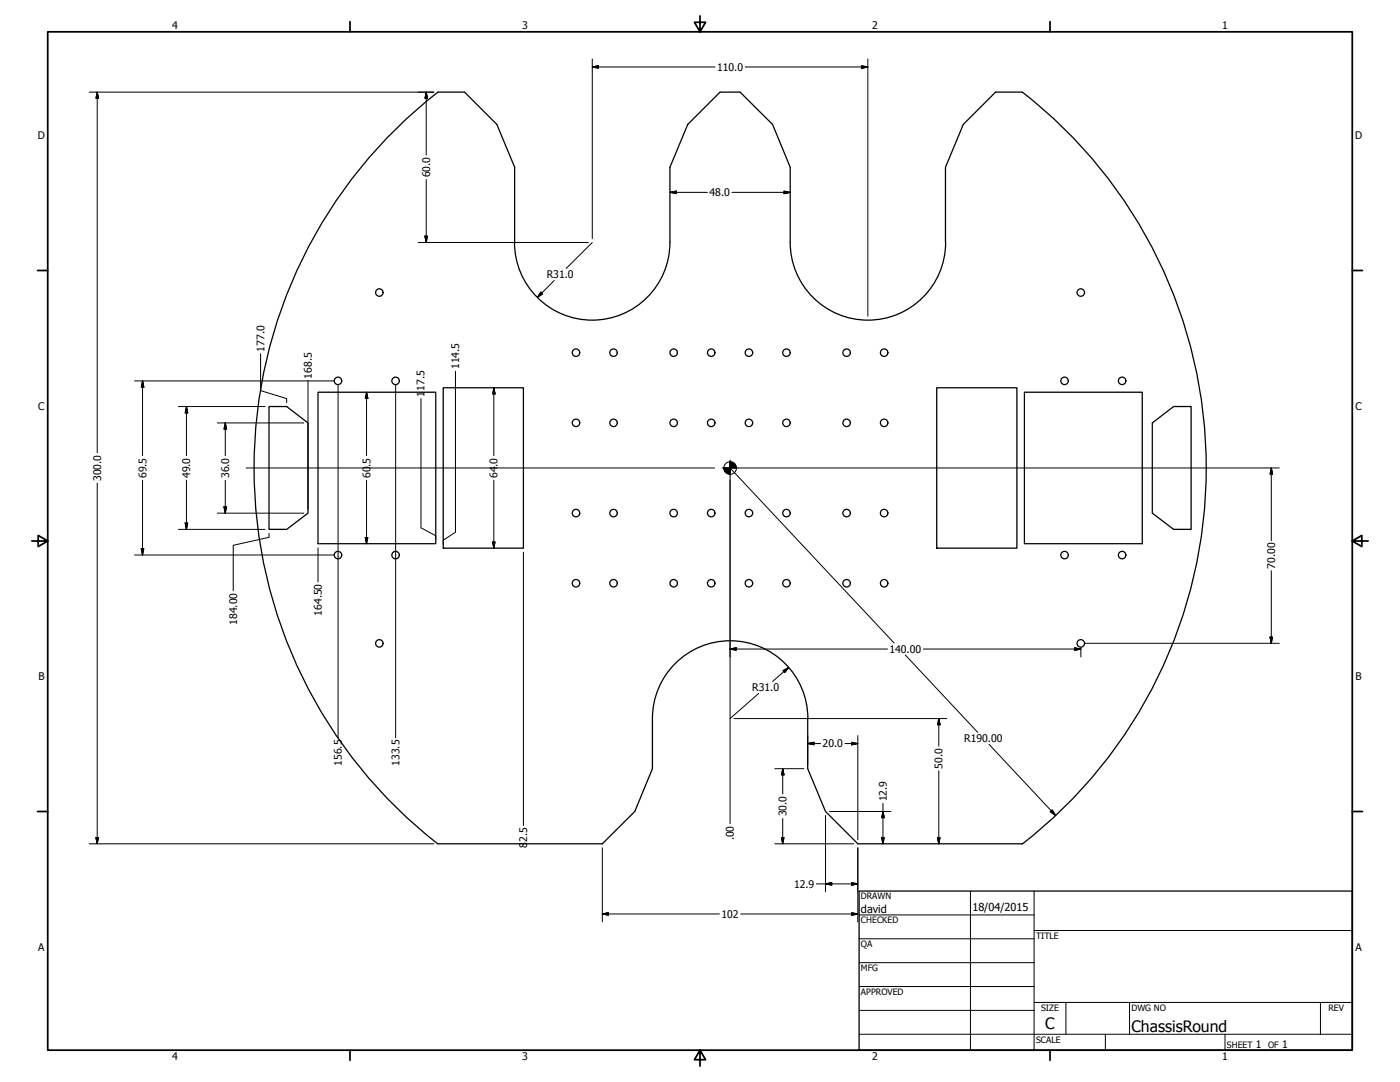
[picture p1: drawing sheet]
<svg xmlns="http://www.w3.org/2000/svg" width="559mm" height="432mm" viewBox="0 0 559 432" stroke-linecap="round" stroke-linejoin="round" font-family="sans-serif">
<!-- layer: Visible (ANSI) -->
<g fill="none" stroke="#000" stroke-width=".51">
<path d="M408.1 36.8h-10.7l-12.9 12.9-7.1 17v30.1M408.1 36.8a189.9 189.9 0 0 1 0 299.9h-65.7l-12.9-12.9-7.1-17 .1-20.1a31 31 0 0 0-31.1-31 31 31 0 0 0-31 31M205.4 96.7a31 31 0 0 0 31 31.1 31 31 0 0 0 31-31.1v-30l7.1-17 12.9-12.9h8l13 12.9 7 17v30.1M205.4 96.8v-30.1l-7.1-17-12.9-12.9h-10.6a190 190 0 0 0 0 300M315.4 96.7a31 31 0 0 0 31 31.1 31 31 0 0 0 31-31.1M126.9 156.5h47v60.5h-47zM176.9 154.7h32v64.1h-32zM231.4 140.7a1.49 1.49 0 0 0-2.1-1.3 1.49 1.49 0 0 0-.4 2.5 1.49 1.49 0 0 0 2.4-.7l.1-.5M246.4 140.7a1.49 1.49 0 0 0-2.1-1.3 1.49 1.49 0 0 0-.4 2.5 1.49 1.49 0 0 0 2.4-.7l.1-.5M270.4 140.7a1.49 1.49 0 0 0-2.1-1.3 1.49 1.49 0 0 0-.4 2.5 1.49 1.49 0 0 0 2.4-.7l.1-.5M285.4 140.7a1.49 1.49 0 0 0-2.1-1.3 1.49 1.49 0 0 0-.4 2.5 1.49 1.49 0 0 0 2.4-.7l.1-.5M300.4 140.7a1.49 1.49 0 0 0-2.1-1.3 1.49 1.49 0 0 0-.4 2.5 1.49 1.49 0 0 0 2.4-.7l.1-.5"/>
<path d="M315.4 140.7a1.49 1.49 0 0 0-2.1-1.3 1.49 1.49 0 0 0-.4 2.5 1.49 1.49 0 0 0 2.4-.7l.1-.5M339.4 140.7a1.49 1.49 0 0 0-2.1-1.3 1.49 1.49 0 0 0-.4 2.5 1.49 1.49 0 0 0 2.4-.7l.1-.5M354.4 140.7a1.49 1.49 0 0 0-2.1-1.3 1.49 1.49 0 0 0-.4 2.5 1.49 1.49 0 0 0 2.4-.7l.1-.5M373.9 154.7h32v64.1h-32zM408.9 156.5h47v60.5h-47zM107.4 162.2h7l8.5 6.6v36l-8.5 6.5h-7zM459.9 168.8l8.5-6.6h7v49.1h-7l-8.5-6.5zM260.4 286.8v20l-7 17-13 12.9h-65.6"/>
<circle cx="151.4" cy="116.7" r="1.49"/>
<circle cx="431.4" cy="116.7" r="1.49"/>
<circle cx="134.9" cy="152" r="1.49"/>
<circle cx="157.9" cy="152" r="1.49"/>
<circle cx="424.9" cy="152" r="1.49"/>
<circle cx="447.9" cy="152" r="1.49"/>
<circle cx="229.9" cy="168.8" r="1.49"/>
<circle cx="244.9" cy="168.8" r="1.49"/>
<circle cx="268.9" cy="168.8" r="1.49"/>
<circle cx="283.9" cy="168.8" r="1.49"/>
<circle cx="298.9" cy="168.8" r="1.49"/>
<circle cx="313.9" cy="168.8" r="1.49"/>
<circle cx="337.9" cy="168.8" r="1.49"/>
<circle cx="352.9" cy="168.8" r="1.49"/>
<circle cx="229.9" cy="204.8" r="1.49"/>
<circle cx="244.9" cy="204.8" r="1.49"/>
<circle cx="268.9" cy="204.8" r="1.49"/>
<circle cx="283.9" cy="204.8" r="1.49"/>
<circle cx="298.9" cy="204.8" r="1.49"/>
<circle cx="313.9" cy="204.8" r="1.49"/>
<circle cx="337.9" cy="204.8" r="1.49"/>
<circle cx="352.9" cy="204.8" r="1.49"/>
<circle cx="134.9" cy="221.5" r="1.49"/>
<circle cx="157.9" cy="221.5" r="1.49"/>
<circle cx="229.9" cy="232.8" r="1.49"/>
<circle cx="244.9" cy="232.8" r="1.49"/>
<circle cx="268.9" cy="232.8" r="1.49"/>
<circle cx="283.9" cy="232.8" r="1.49"/>
<circle cx="298.9" cy="232.8" r="1.49"/>
<circle cx="313.9" cy="232.8" r="1.49"/>
<circle cx="337.9" cy="232.8" r="1.49"/>
<circle cx="352.9" cy="232.8" r="1.49"/>
<circle cx="424.9" cy="221.5" r="1.49"/>
<circle cx="447.9" cy="221.5" r="1.49"/>
<circle cx="151.4" cy="256.8" r="1.49"/>
<circle cx="431.4" cy="256.8" r="1.49"/>
</g>
<!-- layer: Border (ANSI) -->
<g fill="none" stroke="#000" stroke-width=".7">
<path d="M19 12.7h520.8v406.4h-520.8zM139.7 8.6v4.1M279.4 6.3v6.4l-2.2-3.8h4.4l-2.2 3.8M419.1 8.6v4.1M15 107.9h4M539.8 107.9h4M12.7 215.9h6.3l-3.8-2.2v4.4l3.8-2.2M539.8 215.9l3.8 2.2v-4.4l-3.8 2.2h6.3M15 323.8h4M539.8 323.8h4M139.7 419.1v4.1M279.4 419.1l2.2 3.8h-4.4l2.2-3.8v6.3"/>
<path d="M419.1 419.1v4.1"/>
</g>
<!-- layer: Title (ANSI) -->
<g fill="none" stroke="#000" stroke-width=".4">
<path d="M387.3 355.6v63.5M412.7 355.6v63.5M342.9 365.1h69.8M342.9 374.6h69.8M412.7 371.3h127.1M342.9 384.2h69.8M342.9 393.7h69.8M342.9 412.7h196.9M342.9 403.2h69.8M412.7 400h127.1M425.4 400v12.7M441.2 412.7v6.4"/>
<path d="M450.8 400v12.7M488.9 412.7v6.4M527 400v12.7"/>
</g>
<path d="M342.9 355.6h196.9v63.5h-196.9z" fill="none" stroke="#000" stroke-width=".51"/>
<!-- layer: Center Mark (ANSI) -->
<path d="M98.2 186.8h187M288.2 186.8h6.4M291.4 183.6v6.3" fill="none" stroke="#000" stroke-width=".4"/>
<!-- layer: Dimension (ANSI) -->
<g fill="none" stroke="#000" stroke-width=".4">
<path d="M35.6 36.8h137.6M38.8 36.8l.5 2.4h-1zM38.8 36.8v143.9M170.1 36.8l.5 2.4h-1zM170.1 36.8v25.1M236.4 26.7l2.5-.5v1zM236.4 26.7h49M236.4 23.6v71.6M297.4 26.7h49M343.9 26.2l2.5 .5-2.5 .5zM346.4 23.6v102.6M170.1 71.6v25.2"/>
<path d="M267.4 76.8l2.5-.5v1zM267.4 76.8h15M292.2 76.8h23.2M312.9 76.3l2.5 .5-2.5 .5zM166.9 96.8h67.9M169.6 94.2h1l-.5 2.6zM236.4 96.8l-10.4 10.3M215.9 116.6l.7 .7-2.1 1.4zM221.2 112l-6.7 6.7M53.7 152h79.6M56.9 152l.5 2.5h-1zM56.9 152v29.9"/>
<path d="M104 141.2v14.7l10.4 3.2v1.6M122.9 151.9v34.7M134.9 153.6v33M146.3 156.5l.5 2.5h-1zM146.3 156.5v25.4M157.9 153.6v33M168 159.1v27.5M181.8 148.1v38.5M197.1 154.7l.5 2.5h-.9zM197.1 154.7v27.2M71.2 162.2h34.6M74.4 162.2l.5 2.6h-1z"/>
<path d="M74.4 162.2v19.7M86.7 168.8h34.6M89.9 168.8l.5 2.5h-1zM89.9 168.8v13.1M38.8 192.8v143.9M56.9 191.6v29.9M74.4 191.6v19.7M89.9 191.6v13.2M122.9 186.9v16.2M134.9 186.9v107.5M146.3 191.6v25.4M157.9 186.9v107.5"/>
<path d="M168 186.9v23.7l5.9 3.2v1.6M181.8 186.9v25.5l-4.9 3.2v1.6M197.1 191.6v27.2M291.4 189.9v138.8M291.4 186.8l65.5 69.8M291.4 191.5v70.7M294.6 186.8h216M507.4 186.8l.5 2.4h-1zM507.4 186.8v29M56.4 219h1l-.5 2.5zM71.2 211.3h34.6M73.9 208.7h1l-.5 2.6z"/>
<path d="M86.7 204.8h34.6M89.4 202.2h1l-.5 2.6zM107.4 212.9v1.5l-14.3 3.2v18.2M126.9 218.6v13.6M145.8 214.5h1l-.5 2.5zM196.7 216.3h.9l-.5 2.5zM53.7 221.5h79.6M208.9 220.3v109.1M507.4 227.8v28.9M291.4 259l2.5-.5v1zM291.4 259h62.9M368.6 259h62.8"/>
<path d="M428.9 258.5l2.5 .5-2.5 .5zM431.4 258.4v3.8M433 256.7h77.6M506.9 254.3h1l-.5 2.4zM302.8 276.7l-11.4 10.1M312.5 267.7l2.3-1.3-1.6 2zM314.8 266.4l-6.4 5.6M361.3 261.4l29 30.9M293 286.8h84.9M322.4 296.7l2.5-.5v1zM322.4 296.7h5.1M322.4 293.6v11.6"/>
<path d="M337.2 296.7h5.2M339.9 296.2l2.5 .5-2.5 .5zM342.4 293.6v41.6M374.7 286.8l.5 2.4h-1zM374.7 286.8v11M394.8 297.1l26.5 28.3M309.2 306.8h11.6M312.4 306.8l.5 2.4h-1zM312.4 306.8v10.1M374.7 307.6v29.1M35.6 336.7h137.6M38.3 334.3h1l-.5 2.4z"/>
<path d="M240.4 338.3v29.6M309.2 336.7h31.6M311.9 334.3h1l-.5 2.4zM312.4 326.6v10.1M329.5 325.4v30.5M331.1 323.8h24.5M342.4 338.3v29.6M351.9 334.3h1l-.5 2.4zM352.4 323.8l.5 2.5h-1zM352.4 320.6v16.1M374.2 334.3h1l-.5 2.4zM419.2 323.9l.8-.7 1.3 2.2z"/>
<path d="M325.8 352.7h16.6M329.5 352.7l2.5-.5v1.1zM339.9 352.2l2.5 .5-2.5 .6zM240.4 364.7l2.5-.5v1.1zM240.4 364.7h46.7M295.7 364.7h46.7M339.9 364.2l2.5 .5-2.5 .6z"/>
<circle cx="291.4" cy="186.8" r="2.51"/>
</g>
<g fill="#000" stroke="#000" stroke-width=".4">
<path d="M38.8 36.8l.5 2.4zM38.8 36.8l.5 2.4h-1zM170.1 36.8l.5 2.4zM170.1 36.8l.5 2.4h-1zM236.4 26.7l2.5-.5zM236.4 26.7l2.5-.5v1zM343.9 27.2l2.5-.5zM343.9 26.2l2.5 .5-2.5 .5zM267.4 76.8l2.5-.5zM267.4 76.8l2.5-.5v1zM312.9 77.3l2.5-.5zM312.9 76.3l2.5 .5-2.5 .5z"/>
<path d="M169.6 94.2l.5 2.6zM169.6 94.2h1l-.5 2.6zM215.9 116.6l-1.4 2.1zM215.9 116.6l.7 .7-2.1 1.4zM56.9 152l.5 2.5zM56.9 152l.5 2.5h-1zM146.3 156.5l.5 2.5zM146.3 156.5l.5 2.5h-1zM197.1 154.7l.5 2.5zM197.1 154.7l.5 2.5h-.9zM74.4 162.2l.5 2.6zM74.4 162.2l.5 2.6h-1z"/>
<path d="M89.9 168.8l.5 2.5zM89.9 168.8l.5 2.5h-1zM288.9 186.8l.7 1.7zM288.9 186.8l1.5 2.2-.8-.5zM288.9 186.8l2.5 2.4-1-.2zM291.4 186.8h2.5zM291.4 184.3l2.5 2.5h-2.5zM291.4 184.3v4.9zM288.9 186.8h2.5v2.4zM288.9 186.8h2.5zM293.2 185l.7 1.8zM292.4 184.5l.8 .5 .7 1.8z"/>
<path d="M291.4 184.3l1 .2 1.5 2.3zM507.4 186.8l.5 2.4zM507.4 186.8l.5 2.4h-1zM56.4 219l.5 2.5zM56.4 219h1l-.5 2.5zM73.9 208.7l.5 2.6zM73.9 208.7h1l-.5 2.6zM89.4 202.2l.5 2.6zM89.4 202.2h1l-.5 2.6zM145.8 214.5l.5 2.5zM145.8 214.5h1l-.5 2.5zM196.7 216.3l.4 2.5z"/>
<path d="M196.7 216.3h.9l-.5 2.5zM291.4 259l2.5-.5zM291.4 259l2.5-.5v1zM428.9 259.5l2.5-.5zM428.9 258.5l2.5 .5-2.5 .5zM506.9 254.3l.5 2.4zM506.9 254.3h1l-.5 2.4zM314.8 266.4l-1.6 2zM312.5 267.7l2.3-1.3-1.6 2zM322.4 296.7l2.5-.5zM322.4 296.7l2.5-.5v1zM339.9 297.2l2.5-.5z"/>
<path d="M339.9 296.2l2.5 .5-2.5 .5zM374.7 286.8l.5 2.4zM374.7 286.8l.5 2.4h-1zM312.4 306.8l.5 2.4zM312.4 306.8l.5 2.4h-1zM38.3 334.3l.5 2.4zM38.3 334.3h1l-.5 2.4zM311.9 334.3l.5 2.4zM311.9 334.3h1l-.5 2.4zM351.9 334.3l.5 2.4zM351.9 334.3h1l-.5 2.4zM352.4 323.8l.5 2.5z"/>
<path d="M352.4 323.8l.5 2.5h-1zM374.2 334.3l.5 2.4zM374.2 334.3h1l-.5 2.4zM419.2 323.9l2.1 1.5zM419.2 323.9l.8-.7 1.3 2.2zM329.5 352.7l2.5-.5zM329.5 352.7l2.5-.5v1.1zM339.9 353.3l2.5-.6zM339.9 352.2l2.5 .5-2.5 .6zM240.4 364.7l2.5-.5zM240.4 364.7l2.5-.5v1.1zM339.9 365.3l2.5-.6z"/>
<path d="M339.9 364.2l2.5 .5-2.5 .6z"/>
</g>
<g font-size="6.3">
<text x="417.2" y="410.6">C</text>
<text x="451.6" y="411.9">ChassisRound</text>
</g>
<g font-size="4.4">
<text x="343.7" y="364.3">david</text>
<text x="388.1" y="363.7">18/04/2015</text>
</g>
<g font-size="4.2">
<text x="68.7" y="11.7">4</text>
<text x="208.4" y="11.7">3</text>
<text x="348.1" y="11.7">2</text>
<text x="487.8" y="11.7">1</text>
<text x="286.2" y="28.3">110.0</text>
<text x="15.1" y="55.5">D</text>
<text x="540.9" y="55.5">D</text>
<text x="171.6" y="70.8" transform="rotate(-90 171.6 70.8)">60.0</text>
<text x="283.2" y="78.3">48.0</text>
<text x="218.2" y="111.1">R31.0</text>
<text x="105.5" y="140.3" transform="rotate(-90 105.5 140.3)">177.0</text>
<text x="183.3" y="147.3" transform="rotate(-90 183.3 147.3)">114.5</text>
<text x="124.5" y="151.1" transform="rotate(-90 124.5 151.1)">168.5</text>
<text x="169.5" y="156" transform="rotate(-90 169.5 156)">17.5</text>
<text x="169.5" y="158.2" transform="rotate(-90 169.5 158.2)">1</text>
<text x="15.2" y="163.4">C</text>
<text x="541" y="163.4">C</text>
<text x="40.3" y="192" transform="rotate(-90 40.3 192)">300.0</text>
<text x="58.4" y="190.8" transform="rotate(-90 58.4 190.8)">69.5</text>
<text x="75.9" y="190.8" transform="rotate(-90 75.9 190.8)">49.0</text>
<text x="91.4" y="190.8" transform="rotate(-90 91.4 190.8)">36.0</text>
<text x="147.8" y="190.8" transform="rotate(-90 147.8 190.8)">60</text>
<text x="147.8" y="186.2" transform="rotate(-90 147.8 186.2)">.5</text>
<text x="198.6" y="190.8" transform="rotate(-90 198.6 190.8)">64</text>
<text x="198.6" y="186.2" transform="rotate(-90 198.6 186.2)">.0</text>
<text x="509" y="226.9" transform="rotate(-90 509 226.9)">70.00</text>
<text x="128.5" y="245.7" transform="rotate(-90 128.5 245.7)">164.50</text>
<text x="94.6" y="249.3" transform="rotate(-90 94.6 249.3)">184.00</text>
<text x="355" y="260.5">140.00</text>
<text x="15.3" y="271.4">B</text>
<text x="300.2" y="275.9">R31.0</text>
<text x="541.1" y="271.4">B</text>
<text x="328.4" y="298.3">20.0</text>
<text x="384.9" y="296.2">R190.00</text>
<text x="136.4" y="305.6" transform="rotate(-90 136.4 305.6)">156.5</text>
<text x="159.4" y="305.6" transform="rotate(-90 159.4 305.6)">133.5</text>
<text x="376.2" y="306.8" transform="rotate(-90 376.2 306.8)">50.0</text>
<text x="353.9" y="319.8" transform="rotate(-90 353.9 319.8)">12.9</text>
<text x="313.9" y="325.8" transform="rotate(-90 313.9 325.8)">30.0</text>
<text x="292.9" y="335.4" transform="rotate(-90 292.9 335.4)">.00</text>
<text x="210.4" y="338.3" transform="rotate(-90 210.4 338.3)">8</text>
<text x="210.4" y="336" transform="rotate(-90 210.4 336)">2.5</text>
<text x="316.9" y="354.3">12.9</text>
<text x="288" y="366.3">102</text>
<text x="15.2" y="379.3">A</text>
<text x="541" y="379.3">A</text>
<text x="501.3" y="418.3">1</text>
<text x="511.8" y="418.3">1</text>
<text x="68.7" y="423.2">4</text>
<text x="208.4" y="423.2">3</text>
<text x="348.1" y="423.2">2</text>
<text x="487.8" y="423.2">1</text>
</g>
<g font-size="3.5">
<text x="343.7" y="358.9">DRAWN</text>
<text x="343.7" y="368.5">CHECKED</text>
<text x="413.5" y="374.6">TITLE</text>
<text x="343.7" y="378">QA</text>
<text x="343.7" y="387.5">MFG</text>
<text x="343.7" y="397.1">APPROVED</text>
<text x="415.5" y="403.4">SIZE</text>
<text x="451.6" y="403.4">DWG NO</text>
<text x="530.3" y="403.4">REV</text>
<text x="413.5" y="416.1">SCALE</text>
<text x="489.7" y="418.3">SHEET</text>
<text x="506.2" y="418.3">OF</text>
</g>
</svg>
